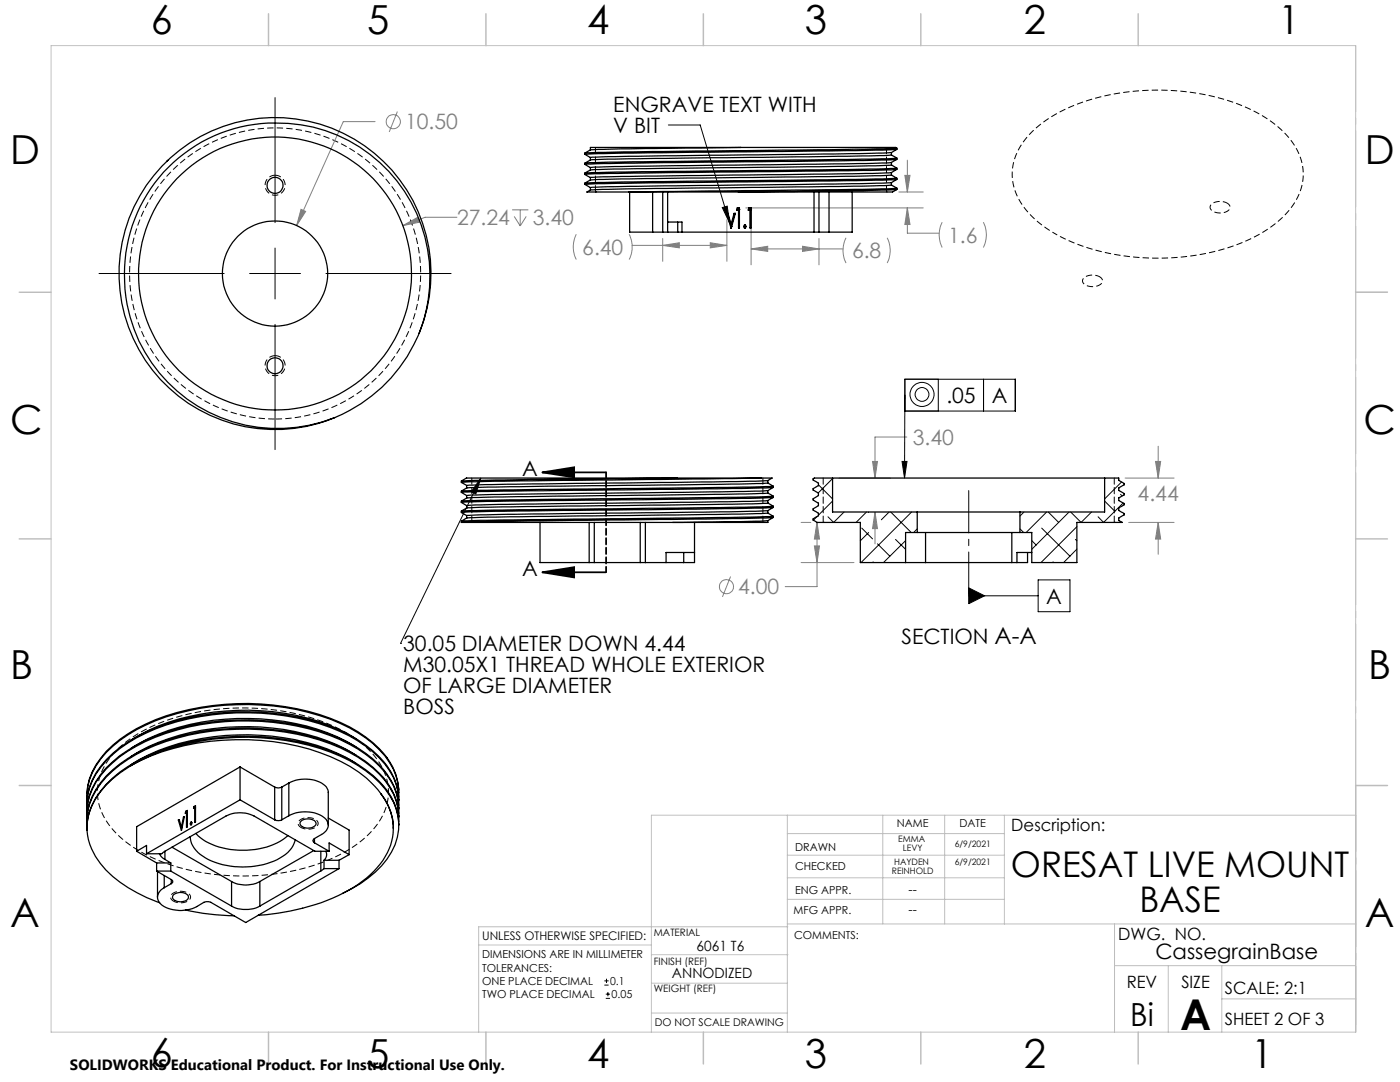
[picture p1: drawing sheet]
<svg xmlns="http://www.w3.org/2000/svg" width="279mm" height="216mm" viewBox="0 0 279 216" stroke-linecap="round" stroke-linejoin="round" font-family="sans-serif">
<g fill="none" stroke="#808080" stroke-width=".2">
<path d="M74.9 24.3h-6.4l-9.3 20.7M79.3 22.3l-1.6 4M179.4 38.3h4.9M180.6 35h1l-.5 3.3zM181.1 32v6.3M60.1 41.8l.9 .4-1.8 2.8zM80.4 45l2.9-1.6 .4 .9zM91.2 43.4h-6.4l-4.4 1.6M102.2 41.9h3.2M102.6 43.2l1.2 1.9M103.8 41.9v3.2M105 43.2l-1.2 1.9"/>
<path d="M115 46.7a5.6 5.6 0 0 0 0 5.1M125.6 46.7a5.6 5.6 0 0 1 0 5.1M126.2 49h18.9M132.3 49l3.3-.6v1.1zM132.3 47.6v4.5M141.7 48.4l3.4 .6-3.4 .5zM145.1 43.9v8.2M148.8 41.5h35.5M149.9 49.7l3.3-.6v1.1zM149.9 42.8v10M149.9 49.7h18.3M160.2 49.1l3.2 .6-3.2 .5z"/>
<path d="M163.4 47.6v5.2M168.8 47.4a5.6 5.6 0 0 0 0 5.1M177.1 47.4a5.6 5.6 0 0 1 0 5.1M181.1 41.5l.5 3.3h-1zM181.1 41.5v5h6.3M188 44.3a5.6 5.6 0 0 0 0 5.1M196.3 44.3a5.6 5.6 0 0 1 0 5.1M167.4 95.4h10.4M174.1 92.1h1l-.5 3.3zM181 87.2h-6.4v8.2M224.5 95.4h9.8M230.6 92.1h1l-.5 3.3z"/>
<path d="M231.1 89v6.4M145.8 115l-1.6 4.1M159.9 104.2h1.9M159.9 112.3h10.5M162.5 108.9h1l-.4 3.4zM163.1 104.2l.4 3.4h-1zM163.1 104.2v12.9h-6.4M174.6 102.2l.5 3.3h-1zM174.6 102.2v6.3M225.2 104.2h9.1M231.1 104.2l.5 3.4h-1zM231.1 104.2v6.4"/>
<circle cx="78.5" cy="24.3" r="1.41"/>
<circle cx="145" cy="117.1" r="1.41"/>
</g>
<g fill="none" stroke="#000" stroke-width=".2">
<path d="M54.9 19.5v24.9M133.4 24.9h6.3l5.9 19.5M19.8 54.6h24.9M49.8 54.6h10.2M54.9 49.5v10.2M65.1 54.6h24.9M144.1 41.4l1-.3 .5 3.3zM54.9 64.7v25M180.6 75.7h22v6.3h-22zM180.6 78.8l-.1 16.6M187.3 75.7v6.3M196.3 75.7v6.3"/>
<path d="M96 95.4l-1 3.2-.9-.5zM96 95.4l-16.1 33M180 92.1h1l-.5 3.3zM193.3 117.3l3.2 1.6-3.2 1.6zM193.3 118.9h13.9M207.2 115.7h6.3v6.4h-6.3zM79.9 128.4h.1M120.6 196.6h.9M120.6 195.7h.9M120.9 199.2h.8M120.9 198.4h.8M121 195.3v.8"/>
<path d="M121.3 197.9v.9"/>
<circle cx="184" cy="78.7" r="2.4"/>
<circle cx="184" cy="78.7" r="1.37"/>
</g>
<path d="M108.2 94.3l6.4-1.1v2.1zM108.2 94.3h12.7M108.2 114.2l6.4-1v2zM108.2 114.2h12.7" fill="none" stroke="#000" stroke-width=".35"/>
<path d="M54.9 83.6a29 29 0 0 1-25.4-43.1 29 29 0 0 1 50-1.3 29 29 0 0 1-23.1 44.4h-1.5" fill="none" stroke="#000" stroke-width=".2" stroke-dasharray="1.3 .6" stroke-dashoffset="-.1" stroke-linecap="butt"/>
<path d="M54.9 35a2 2 0 0 0-1.8 2.9 2 2 0 0 0 3.5 .2 2 2 0 0 0-1.5-3.1h-.2M54.9 71a2 2 0 0 0-1.8 2.9 2 2 0 0 0 3.5 .2 2 2 0 0 0-1.5-3.1h-.2" fill="none" stroke="#000" stroke-width=".2" stroke-dasharray="1.3 .6" stroke-dashoffset=".1" stroke-linecap="butt"/>
<path d="M210.5 46.6a16.1 16.1 0 0 1-8.3-9.7 11.5 11.5 0 0 1 4.2-11 33.5 33.5 0 0 1 18.1-7.5 44.8 44.8 0 0 1 26.8 4.3 16.4 16.4 0 0 1 8.5 9.7 11.3 11.3 0 0 1-3.9 11 33 33 0 0 1-18 7.6 45.1 45.1 0 0 1-26.8-4.1l-.6-.3M69 146.2a44.6 44.6 0 0 0-27.4-4.5 33 33 0 0 0-18 7.7 11.3 11.3 0 0 0-3.8 11.4 16.6 16.6 0 0 0 8.4 9.2 44.9 44.9 0 0 0 27.6 4.3 32.4 32.4 0 0 0 17.8-7.8 11.1 11.1 0 0 0 3.5-11.5 16.5 16.5 0 0 0-8.1-8.8" fill="none" stroke="#000" stroke-width=".2" stroke-dasharray="1.3 .6" stroke-dashoffset=".7" stroke-linecap="butt"/>
<path d="M219.5 55.2a2.54 2.54 0 0 0-3.4 .7 1.54 1.54 0 0 0 1.8 1.3 1.78 1.78 0 0 0 2.1-1.2l-.1-.4-.4-.4M244.9 40.5a2.54 2.54 0 0 0-3.4 .7 1.54 1.54 0 0 0 1.8 1.3 1.78 1.78 0 0 0 2.2-1.2l-.1-.4-.5-.4M34.6 179.8a.94 .94 0 0 1-.5-1.1 .94 .94 0 0 1 .9-.7 2.35 2.35 0 0 1 3 .9 1.84 1.84 0 0 1-2.3 1.2l-1.1-.3M60.1 165.1a.94 .94 0 0 1-.6-1.1 .94 .94 0 0 1 1-.7 2.35 2.35 0 0 1 3 .9 1.84 1.84 0 0 1-2.4 1.2l-1-.3" fill="none" stroke="#000" stroke-width=".2" stroke-dasharray="1.3 .6" stroke-dashoffset=".4" stroke-linecap="butt"/>
<path d="M193.3 97.9v20.7" fill="none" stroke="#000" stroke-width=".2" stroke-dasharray="15.2 1.3 1.3 1.3" stroke-dashoffset="6.8"/>
<path d="M121 94.2v20" fill="none" stroke="#000" stroke-width=".35" stroke-dasharray="1.3 .6" stroke-dashoffset=".2"/>
<path d="M270.6 9.1v49.2M270.6 58.3v49.2M270.6 107.5v49.2M270.6 156.7v49.2" fill="none" stroke="#c0c0c0" stroke-width=".2" stroke-dasharray="15.2 1.3 1.3 1.3" stroke-dashoffset="2.1"/>
<g fill="none" stroke="#c0c0c0" stroke-width=".2">
<path d="M10.2 9.1h260.3v196.9h-260.3zM270.5 58.3h6.4M270.5 156.7h6.4M157.1 162.7v43.3M157.1 175.2h43.3M157.1 170.6h43.3M157.1 166.3h43.3M157.1 179.5h43.3M176.2 162.7v21.7M188.5 162.7v21.7M200.4 162.7v21.7M270.6 162.7h-140.6v43.3"/>
<path d="M95.5 188.6h34.5M130 196.2h27.1M130 190.5h27.3M157.1 184.4h113.4M157.2 184.9h-61.7v21.1M222.4 184.4v21.6M222.4 192.7h48.1M233.2 192.7v13.3M243.8 199.3h26.7M243.8 192.7v13.3M130 202.1h27.1"/>
</g>
<g fill="none" stroke="#c0c0c0" stroke-width=".3">
<path d="M53.6 2.8v6.3M97 2.8v6.3M140.4 2.8v6.3M183.8 2.8v6.3M227.2 2.8v6.3M3.8 58.3h6.4M270.5 58.3h6.4M3.8 107.5h6.4M270.5 107.5h6.4M3.8 156.7h6.4M270.5 156.7h6.4M53.6 206v6.3"/>
<path d="M97 206v6.3M140.4 206v6.3M183.8 206v6.3M227.2 206v6.3"/>
</g>
<path d="M118.8 38.3h.1M118.8 29.4v8.9M176.9 29.4v8.9M176.9 38.3h.1M94.2 95.4v8.8M152.3 95.4v8.8M164.3 95.4v8.8M222.4 95.4v8.8M94.2 104.2h.1M152.3 104.2h.1M164.3 104.2h.1M222.4 104.2h.1" fill="none" stroke="#000" stroke-width=".2" stroke-dasharray="1.3 .6"/>
<path d="M108.2 94.3l6.4-1.1v2.1zM108.2 114.2l6.4-1v2z" fill="#000"/>
<path d="M80.4 45l3.3-.7-.4-.9zM60.1 41.8l-.9 3.2 1.8-2.8zM231.1 104.2l.5 3.4h-1zM230.6 92.1h1l-.5 3.3zM162.5 108.9h1l-.4 3.4zM163.1 104.2l.4 3.4h-1zM174.1 92.1h1l-.5 3.3zM174.6 102.2l.5 3.3h-1zM141.7 48.4l3.4 .6-3.4 .5zM132.3 49l3.3-.6v1.1zM149.9 49.7l3.3-.6v1.1zM160.2 49.1l3.2 .6-3.2 .5zM181.1 41.5l.5 3.3h-1zM180.6 35h1l-.5 3.3z" fill="#808080"/>
<path d="M96 95.4l-1 3.2-.9-.5zM180 92.1h1l-.5 3.3zM193.3 117.3l3.2 1.6-3.2 1.6zM144.1 41.4l1-.3 .5 3.3z" fill="#000"/>
<g fill="none" stroke="#000" stroke-width=".25">
<path d="M32.7 34.3a30.6 30.6 0 0 1 43-1.9 30.6 30.6 0 0 1 2.3 43 30.6 30.6 0 0 1-43.2 2.1 30.6 30.6 0 0 1-2.1-43.2zM33.6 31.9l-.4 .3M116.7 32.8l8.1-.2 42.3-.5 11.9-.3-1.1 .6v.5M116.7 34.8a332.8 332.8 0 0 1 20.1-.4l36.9-.4 5.3-.2-1.1 .6v.5M116.7 36.8l13.5-.3 40.5-.4 8.3-.3-1.1 .6v.5M116.7 30.8l1.1 .6M116.7 32.8l1.1 .6M116.7 34.8l1.1 .6M116.7 36.8l1.1 .6M116.7 30.8l8.1-.2 45.9-.5 8.3-.3-1.1 .6v.5M116.7 32.6v.2M116.7 34.5v.3"/>
<path d="M116.7 36.5v.3M116.7 30.6v.2M117.2 38.3h8.3M117.8 31.9l-1.1 .7M117.8 33.9l-1.1 .6M117.8 35.9l-1.1 .6M117.8 37.9l-.6 .4M117.8 29.9l-1.1 .7M117.8 31.4v.5M117.8 33.4v.5M117.8 35.4v.5M117.8 37.4v.5"/>
<path d="M125.5 38.3h21.9M125.7 38.3v8h4.5M130.2 38.3v8M132.3 38.3v8M133.2 38.3v8M147.4 38.3l24.9-.3 6.7-.2-.9 .5M147.4 38.3h30.7M147.8 29.4h31l.2 .2-13.8 .3-40.4 .4-8.1 .3M147.8 29.4l-23.7 .3-6.3 .2M147.8 29.4h-30v.5M162.5 38.3v8M163.4 38.3v8"/>
<path d="M165.5 38.3v8M170.1 38.3v8h-4.6M177.9 30.4l-11.4 .3-40.9 .5-7.8 .2M177.9 32.4l-5.1 .2-35.6 .5a309.9 309.9 0 0 0-19.4 .3M177.9 34.4l-8 .3-40.9 .4-11.2 .3M177.9 36.4l-11.4 .3-40.9 .5-7.8 .2M177.9 30.9l1.1 .7-10 .2-47.2 .5-5.1 .3M177.9 32.9l1.1 .6-10 .3-40.7 .5-11.6 .2M177.9 34.9l1.1 .7-8.3 .2-45.9 .5-8.1 .2M177.9 36.9l1.1 .7-6.7 .2-46.8 .5M177.9 30.9l-8.9 .3-43.4 .5-7.8 .2M177.9 32.9l-8.9 .3-41.8 .5-9.4 .2"/>
<path d="M177.9 34.9l-7.3 .3-41.6 .4-11.2 .3M177.9 36.9l-10.6 .3-41.7 .5-7.8 .2M179 31.5v.3M179 33.5v.3M179 35.6v.2M179 37.5v.3M179 29.6v.2M130.2 46.3h2.1M132.3 46.3h.9M133.2 46.3h2.1M133.2 44.3h2.9v2M135.3 46.3h.8"/>
<path d="M135.3 44.3v2M136.1 46.3h26.4M145.1 42.6h.2M145.1 42.6l.8 2.9M145.1 42.6l.1 .1M145.2 42.7l.7 2.5M145.3 42.6l.6 2.2M145.3 42.6l-.1 .1M145.9 45.2h.1M145.9 44.8v.7M146.5 42.6h.3M146.5 42.6l-.6 2.2"/>
<path d="M146.5 42.6l.1 .1M146.6 42.7l-.7 2.5M146.8 42.6l-.9 2.9M146.8 42.6l-.2 .1M147 41.9h.4M147.1 41.5h.5M147.1 41.5l-.1 .4M147.1 41.5l.1 .1M147.2 41.8l-.2 .1M147.2 41.8h.3M147.2 41.6v.2M147.2 41.6h.3"/>
<path d="M147.4 41.9v3.6M147.4 45.5h.2M147.5 41.8h.1M147.5 41.8l-.1 .1M147.5 45.4l-.1 .1M147.5 45.4l.1 .1M147.5 41.6v3.8M147.6 41.5v4M147.6 41.5l-.1 .1M148.4 45.2l.3 .3M148.4 45.2h.2M148.6 45.2l.1 .2"/>
<path d="M148.7 44.9l.2 .3M148.7 44.9l-.3 .3M148.7 44.9v.1M148.7 45l-.1 .2M148.7 45.4v.1M148.7 45l.1 .2M148.8 45.2h.1M148.8 45.2l-.1 .2M148.9 45.2l-.2 .3M149.3 41.9h.4M149.5 41.5h.4M149.5 41.5l-.2 .4"/>
<path d="M149.5 41.8h.3M149.5 41.5v.1M149.5 41.8l-.2 .1M149.5 41.6h.3M149.5 41.6v.2M149.7 45.5h.2M149.7 41.9v3.6M149.8 41.8h.1M149.8 41.8l-.1 .1M149.8 45.4l-.1 .1M149.8 45.4l.1 .1M149.8 41.6v3.8"/>
<path d="M149.9 41.5v4M149.9 41.5l-.1 .1M162.5 46.3h.9M163.4 46.3h2.1M83.7 66.4a31.1 31.1 0 0 0-24.8-42.7 31.1 31.1 0 0 0-34.9 35 31.1 31.1 0 0 0 42.8 24.6M92.1 98.2l8.2-.2 47.7-.5 6.3-.2-1.1 .6v.5l1.1 .6-.3 .1-56.7 .7-5.2 .2M92.1 98.2l1 .7M92.1 96.3l1 .6M92.1 98v.2M93.1 97.4l-1 .6M93.1 99.4l-1 .6M93.1 95.4l-1 .6"/>
<path d="M93.1 95.4h42M93.1 96.9v.5M93.1 98.9v.5M135.1 95.4l-29.2 .3-13.8 .3M135.1 95.4h16.8M151.9 95.4h2.2l-.9 .5v.5l1.1 .6-9 .3-45 .5-8.2 .2M151.9 95.4l-53.1 .6-6.7 .2v-.2M153.2 96.4l-5.6 .2-45.8 .5-8.6 .3M153.2 98.4l-8.6 .2-45.8 .6-5.6 .2M153.2 95.9l-11.1 .3-41 .4-7.9 .3M153.2 97.9l-9.4 .2-45.6 .6-5 .2M153.2 99.9l-15.1 .3-38.5 .4-6.4 .3"/>
<path d="M154.2 99v.2M154.2 97v.2M166.2 95.4h54.3M166.2 95.4h-3.7l-.2 .1v.3l1 .6v.5l-1 .6v.3l1 .6v.5l-1 .6v.3l1 .6v.5l-1 .6v.3l1 .6v.5l-1 .6v.3l.8 .4h8.6v8.1h9M166.2 95.4v6.8h16.9M220.5 95.4h2.8v.4l1.1 .7v.2l-1.1 .7v.5l1.1 .6v.2l-1.1 .6v.6l1.1 .6v.2l-1.1 .7v.4l1.1 .7v.2l-1.1 .7v.5l.7 .3h-9.1v8.1h-9v-6h-2.3M220.5 95.4v6.8h-16.9M92.1 100.3l5.2-.3 47.3-.5 9.7-.2-1.1 .6v.5l1.1 .6-1.4 .1-54.1 .7-6.7 .2M92.1 102v.2h.2l11.6-.2 42.4-.5 8-.3-1.1 .7v.5l1.1 .6-.8 .1-53.2 .7-8.2 .2M92.1 104.2l8.2-.2 40.5-.4 13.5-.3-1.1 .6v.3h-18.9M92.1 100.3l1 .6M92.1 102.3l1 .6"/>
<path d="M92.1 100v.3M92.1 104v.2M92.1 104.2h42.2M93.1 101.4l-1 .6M93.1 103.4l-1 .6M93.1 100.9v.5M93.1 102.9v.5M107.8 104.2v8.1h9.8M117.6 112.3h1M117.6 104.2v8.1M118.6 112.3h9.2M118.6 104.2v8.1"/>
<path d="M127.8 112.3h1M127.8 104.2v8.1M128.8 104.2v8.1M128.8 112.3h4.1M132.9 112.3h3.6M136.5 110.2v2.1M138.6 104.2v8.1h-2.1M138.6 110.2h-5.7v2.1M153.2 100.4l-7.1 .2-45.8 .5-7.1 .3M153.2 102.4l-5.6 .2-45.8 .5-8.6 .3M153.2 101.9l-7.7 .2-44.4 .5-7.9 .3M153.2 103.9l-18.9 .3"/>
<path d="M154.2 101v.2M154.2 103v.2M180.7 112.3h4M183.1 106.3h20.5M183.1 102.2h20.5M183.1 106.3h-2.4v6M183.1 102.2v4.1M184.7 112.3h17.2M184.7 106.3v6M201.9 112.3h1.1M201.9 106.3v6M203.6 102.2v4.1"/>
<path d="M205.1 110.2v2.1h-2.1M205.9 110.2h-2.9v2.1M17.3 158.7v.3M26.1 152.8a17.6 17.6 0 0 0-8.4 9.8l-.3 1.5v1.5M26.1 152.8a46.2 46.2 0 0 1 26-5.1 40.1 40.1 0 0 1 19.5 6.4l2.3 1.9 2.2 2.4M26.1 152.8a45 45 0 0 1 23.6-5.7 44 44 0 0 1 21.7 5.7 17.5 17.5 0 0 1 7.7 8.6 11.2 11.2 0 0 1-2.9 11.4 23.9 23.9 0 0 1-7.8 5.5M47.9 153l-20.6 12v4.9M47.9 153l6.9 4.1M47.9 159.6l-18.7 10.8M47.9 159.6l6.9 4M47.9 153v6.6M54.8 157.1a1.5 1.5 0 0 0 1.4 0"/>
<path d="M54.8 157.1v6.5M56.2 157.1v6.5M57.6 156.2a6.7 6.7 0 0 1 7.5 .8l.4 .9v6.7M57.6 156.2l-1.4 .9M57.6 156.2v6.6M71 147.4a38.9 38.9 0 0 0-19-5.6 46.9 46.9 0 0 0-22.3 3.9l-3.6 2M71 149a40.6 40.6 0 0 0-21.4-5.6 43.5 43.5 0 0 0-23.3 5.8l-.2 .2M71 150.7a40.6 40.6 0 0 0-21.4-5.7 44.4 44.4 0 0 0-21.7 4.9l-1.8 1.1M71 152.3a38.9 38.9 0 0 0-19-5.6 46.2 46.2 0 0 0-24.1 4.8l-1.8 1.1M76.1 158.4a11 11 0 0 1-.9 14.7 28.9 28.9 0 0 1-14.8 8.1 47.3 47.3 0 0 1-8.9 1.4M76.1 158.4a11 11 0 0 1 2.4 6.9M79.6 159a11.8 11.8 0 0 0-3.9-9.4 29.6 29.6 0 0 0-14.1-7.4 49.9 49.9 0 0 0-32.6 2.5 21.3 21.3 0 0 0-10.6 9.5 11 11 0 0 0-1 5.5"/>
<path d="M79.6 159.1a13.1 13.1 0 0 0-5.2-9.3 34.5 34.5 0 0 0-17.5-7.2 50 50 0 0 0-27.9 3.5 21.1 21.1 0 0 0-10.6 9.5 10.1 10.1 0 0 0-1 4.5M79.6 159.4v.4M79.6 157.6a13.1 13.1 0 0 0-5.2-9.4 34.5 34.5 0 0 0-17.5-7.2 50 50 0 0 0-27.9 3.5 21.3 21.3 0 0 0-10.6 9.5 10.4 10.4 0 0 0-1 4.4M79.6 158v.2M17.3 160.4v.2M17.3 162v.2M17.3 163.7v.2M17.4 165.6a13.3 13.3 0 0 0 5.1 9.3 31 31 0 0 0 9.4 5.2M17.4 161.5a12.2 12.2 0 0 1 3.8-9.7 31.3 31.3 0 0 1 16.4-8.4 50.4 50.4 0 0 1 30.3 2.6 21 21 0 0 1 10.6 9.2 11 11 0 0 1 1.1 5.5 13.3 13.3 0 0 0-5.2-9.3 34.5 34.5 0 0 0-17.5-7.1 50 50 0 0 0-27.9 3.4 21.6 21.6 0 0 0-10.6 9.6 10.1 10.1 0 0 0-1 4.4M27.3 169.9l1.9-1.2v1.7M27.3 169.9l4 2.3M31.3 173.8l2.9 1.7"/>
<path d="M31.3 173.8h2.8M31.3 172.2h2.8M31.3 172.2v1.6M31.4 173.9v5.1M31.8 170.4l.5 .6 .6 .5M32.8 174.7v2.4M32.9 169.9l12.2-7.1a6.3 6.3 0 0 1 5.6 0l12.2 7.1h2.8M32.9 169.9l-.6 .5h-3.1M32.9 171.5l1.2 .7M32.9 169.9v1.6M34.1 173.8l12.1 7M34.1 172.2v1.6"/>
<path d="M34.2 175.5a.43 .43 0 0 1 .3 .4 .43 .43 0 0 1-.3 .4M34.2 176.3l-1.4 .8M34.2 175.5v.8M34.3 169.1l11.9 6.8M34.6 178.6a2.03 2.03 0 0 1 3 .3 1.58 1.58 0 0 1-2.2 1 .87 .87 0 0 1-.8-1.3zM35.6 163.6l.2-.1 .4 1.6M35.6 163.6l.2 .2M36.2 165.1l.1 .1M36.6 163l.2-.1-.6 2.8-.6-2.1M36.6 163l-.4 2.1M36.6 163l.2 .1M37.1 161.9l-.1 .4 .2-.2"/>
<path d="M37.1 161.9l.3-.2v3.3l-.2 .1v-3M37.1 161.9l.3 .2M37.2 162.1l.2 .1M38 166.9a5.2 5.2 0 0 0 3 4.3 16.1 16.1 0 0 0 15.4-.3 5.1 5.1 0 0 0 2.5-3.3M38 164.4l.2 .1M38.1 164l.2 .1-.2 .5-.1-.2M38.1 164l-.1 .4M38.1 164l.2 .1M38.7 160.9l-.1 .4 .3-.1M38.7 160.9l.3-.1v3.2l-.1 .1v-2.9M38.7 160.9l.3 .2M38.9 161.2h.1"/>
<path d="M39.1 166.3a12.5 12.5 0 0 0 9.4 3.4 13.2 13.2 0 0 0 9-3M46.2 175.9a6 6 0 0 0 5.7 0M46.2 175.9v4.9M51.9 175.9v4.9M54.8 163.6a1.5 1.5 0 0 0 1.4 0M57.6 162.8a6.7 6.7 0 0 1 7.5 .7 1.92 1.92 0 0 1-.9 3l-1.4 .8M57.6 162.8l-1.4 .8M60 163.9a2.17 2.17 0 0 1 3 .2 .98 .98 0 0 1-1.2 1.1 1.41 1.41 0 0 1-1.9-1.1zM62.6 169.7l-10.7 6.2M62.8 167.3a.44 .44 0 0 0-.4 .4 .44 .44 0 0 0 .4 .5M62.8 168.2l2.9 1.7M62.8 167.3v.9"/>
<path d="M64 173.8l-12.1 7M64 169.9v3.9M64.7 173.3l-.7 .5M64.7 173.3h3M64.7 171.7h3M64.7 171.7v1.6M65 169.9l.2 .9-.5 .9M65.5 163.2l4.2 2.4v4.9M65.7 169.9v-1.7l4 2.3M67.7 173.3l-18.7 10.8-7.1-4.1-.7-.1-.5 .2a7.6 7.6 0 0 1-5 1.6 4.6 4.6 0 0 1-4.2-2.2 2.11 2.11 0 0 1 1.3-2.4M67.7 171.7v1.6M69.7 170.5l-2 1.2"/>
<path d="M79.6 162.3a12.6 12.6 0 0 0-5.2-10.6 34.5 34.5 0 0 0-17.5-7.2 50 50 0 0 0-27.9 3.5 21.6 21.6 0 0 0-10.6 9.5 10.8 10.8 0 0 0-1 5.4M79.6 163.9a12.6 12.6 0 0 0-5.2-10.6 34.5 34.5 0 0 0-17.5-7.2 50 50 0 0 0-27.9 3.5 21.6 21.6 0 0 0-10.6 9.5 10.8 10.8 0 0 0-1 5.5M79.6 162.4a13.1 13.1 0 0 0-5.2-9.3 34 34 0 0 0-15.1-6.8 51.9 51.9 0 0 0-28.3 2.2 24.2 24.2 0 0 0-11.8 9 11.2 11.2 0 0 0-1.8 5.8M79.6 164a13.1 13.1 0 0 0-5.2-9.3 34.5 34.5 0 0 0-17.5-7.2 50 50 0 0 0-27.9 3.5 21.1 21.1 0 0 0-10.6 9.5 10.4 10.4 0 0 0-1 5.1M79.6 161.1v.3M79.6 162.7v.4M79.6 164.3v.4M37 181.6a45.3 45.3 0 0 0 9.7 1.1M46.2 180.8a6.3 6.3 0 0 0 5.7 0"/>
<circle cx="54.9" cy="37" r="1.61"/>
<circle cx="54.9" cy="54.6" r="10.5"/>
<circle cx="54.9" cy="54.6" r="27.2"/>
<circle cx="54.9" cy="73" r="1.6"/>
</g>
<g fill="none" stroke="#000" stroke-width=".2">
<path d="M163.3 96.7l2.9 2.9M166.2 95.5l-2.9 2.9M166.2 100l-2.9 2.8M220.5 100l2 2M223.6 98.6l.3 .4M223.8 96.2l-3.3 3.4M163.1 103l-.7 .8M168.5 102.2l-2.1 2-1.2-1.1M172 105.4l2.1 2.1M172.9 102.2l-2 2M173.3 102.2l.1 .1M173.4 106.3l-1.7 1.6"/>
<path d="M174.2 112.1l.2 .2M175.1 108.5l2.5 2.5M177.4 102.2l-1.5 1.5M177.8 102.2l4.1 4.1M178.7 107.6l2 2M180.7 107.9l-4.4 4.4M181.9 102.2l-10.1 10.1M183.1 105.5l-.7 .8M203.6 105.5l.7 .8M204.4 102.2l-.8 .8M205.9 107.9l.9 .9M207.9 105.4l5.6 5.6"/>
<path d="M208.9 102.2l-4.1 4.1M209.2 102.2l2.1 2M210.1 112.1l.2 .2M213.4 102.2l-7.5 7.4M213.7 102.2l2.1 2 2-2M214.6 107.6l.3 .3M214.9 105.1l-7.1 7.2M214.9 109.6l-2.6 2.7M224.2 100.4l-4 3.8-1.1-1.1"/>
</g>
<text font-size="8.5" x="235.5" y="205.4">A</text>
<g font-size="8">
<text x="30.1" y="6.8">6</text>
<text x="73.3" y="6.9">5</text>
<text x="117.2" y="6.9">4</text>
<text x="160.6" y="6.9">3</text>
<text x="204.3" y="6.9">2</text>
<text x="255.1" y="6.9">1</text>
<text x="2.1" y="32.7">D</text>
<text x="272.4" y="32.7">D</text>
<text x="2.1" y="86.5">C</text>
<text x="272.1" y="86.5">C</text>
<text x="2.1" y="135.6">B</text>
<text x="273.1" y="135.6">B</text>
<text x="2.1" y="185.1">A</text>
<text x="272.4" y="185.1">A</text>
<text x="30.1" y="212.9">6</text>
<text x="73.3" y="213">5</text>
<text x="117.2" y="213">4</text>
<text x="160.6" y="213">3</text>
<text x="204.3" y="213">2</text>
<text x="249.7" y="213">1</text>
</g>
<g font-size="7.1">
<text x="201.8" y="174.9">ORESAT LIVE MOUNT</text>
<text x="227.4" y="182">BASE</text>
</g>
<text font-size="6.3" x="225.5" y="204.6">Bi</text>
<g font-size="4.2">
<text x="122.4" y="22.4">ENGRAVE TEXT WITH</text>
<text x="122.4" y="26.5">V BIT</text>
<text x="188.9" y="80.4">.05</text>
<text x="197.9" y="80.4">A</text>
<text x="104.2" y="95">A</text>
<text x="104.2" y="114.9">A</text>
<text x="208.8" y="120.5">A</text>
<text x="80.5" y="130">30.05 DIAMETER DOWN 4.44</text>
<text x="179.9" y="128.5">SECTION A-A</text>
<text x="80.5" y="134.1">M30.05X1 THREAD WHOLE EXTERIOR</text>
<text x="80.5" y="138.3">OF LARGE DIAMETER</text>
<text x="80.5" y="142.5">BOSS</text>
<text x="230.6" y="191.3">CassegrainBase</text>
</g>
<g font-size="4.2" fill="#808080">
<text x="80.8" y="25.8">10.50</text>
<text x="91.2" y="44.9">27.24</text>
<text x="106.3" y="44.9">3.40</text>
<text x="116.2" y="50.9">6.40</text>
<text x="170" y="51.6">6.8</text>
<text x="189.2" y="48.4">1.6</text>
<text x="182.2" y="88.8">3.40</text>
<text x="227" y="100">4.44</text>
<text x="147.3" y="118.6">4.00</text>
</g>
<g font-size="3.4">
<text x="201.8" y="165.9">Description:</text>
<text x="223.2" y="187.6">DWG. NO.</text>
<text x="224.9" y="197.2">REV</text>
<text x="235.8" y="197.2">SIZE</text>
<text x="244.4" y="198.4">SCALE: 2:1</text>
<text x="244.4" y="204.6">SHEET 2 OF 3</text>
</g>
<text font-size="3" x="14" y="213.5">SOLIDWORKS Educational Product. For Instructional Use Only.</text>
<g font-size="2.8">
<text x="139" y="189.7">6061 T6</text>
<text x="134.1" y="195.1">ANNODIZED</text>
</g>
<g font-size="2.5">
<text x="181.3" y="178.3">--</text>
<text x="181.3" y="182.3">--</text>
</g>
<text font-size="2.4" x="96.2" y="187.5">UNLESS OTHERWISE SPECIFIED:</text>
<g font-size="2.2">
<text x="179" y="165.1">NAME</text>
<text x="191.5" y="165.1">DATE</text>
<text x="158.7" y="169.7">DRAWN</text>
<text x="158.7" y="173.5">CHECKED</text>
<text x="158.7" y="178.3">ENG APPR.</text>
<text x="158.4" y="182.4">MFG APPR.</text>
<text x="96.2" y="191.2">DIMENSIONS ARE IN MILLIMETER</text>
<text x="158.5" y="187.4">COMMENTS:</text>
<text x="96.2" y="193.9">TOLERANCES:</text>
<text x="96.2" y="196.5">ONE PLACE DECIMAL</text>
<text x="121.8" y="196.5">0.1</text>
<text x="96.2" y="199.2">TWO PLACE DECIMAL</text>
<text x="122.1" y="199.2">0.05</text>
</g>
<text font-size="2.1" x="130.7" y="204.6">DO NOT SCALE DRAWING</text>
<g font-size="2">
<text x="130.5" y="186.8">MATERIAL</text>
<text x="130.5" y="192.5">FINISH (REF)</text>
<text x="130.5" y="198">WEIGHT (REF)</text>
</g>
<g font-size="1.8">
<text x="179.2" y="168">EMMA</text>
<text x="178.4" y="172.6">HAYDEN</text>
<text x="180.2" y="169.7">LEVY</text>
<text x="190.5" y="172.6">6/9/2021</text>
<text x="190.5" y="169">6/9/2021</text>
<text x="178" y="174.3">REINHOLD</text>
</g>
</svg>
